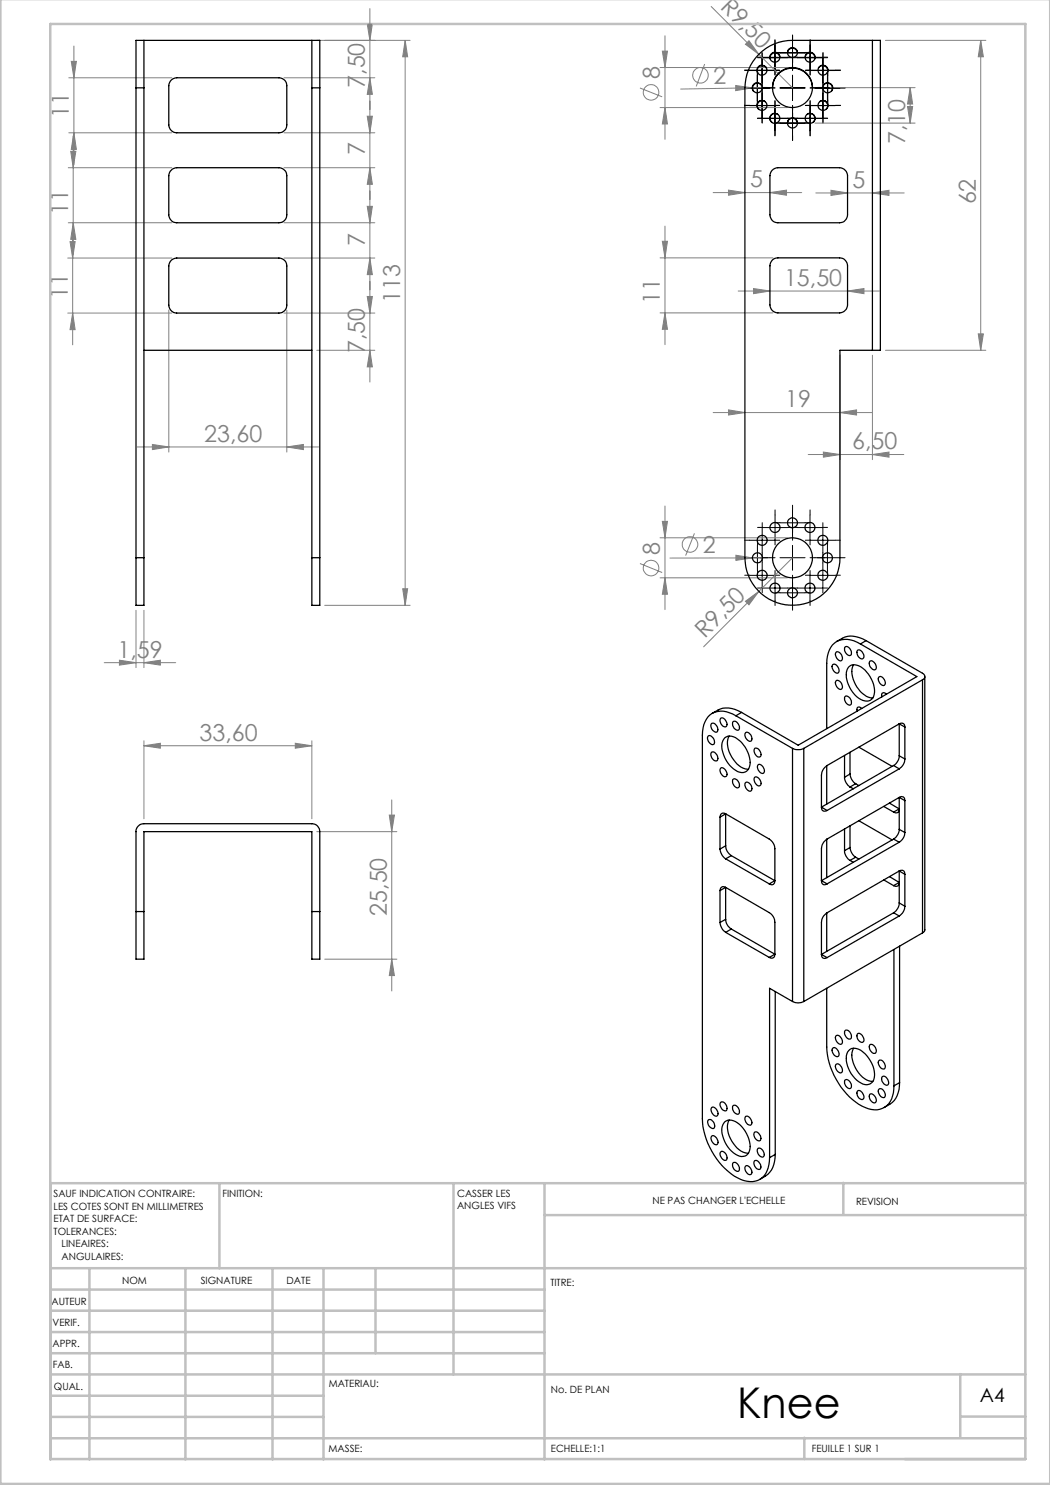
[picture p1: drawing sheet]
<svg xmlns="http://www.w3.org/2000/svg" width="210mm" height="297mm" viewBox="0 0 210 297" stroke-linecap="round" stroke-linejoin="round" font-family="sans-serif">
<g fill="none" stroke="#808080" stroke-width=".2">
<path d="M13.8 15.6h20.6M14.3 12.3h1l-.5 3.3zM14.8 9.2v23.7M56.8 15.6h18.2M63.4 8.1h18.6M73.4 4.8h1.1l-.5 3.3zM74 15.6l.5 3.3h-1.1zM74 1.7v74.7M81 8.1l.5 3.3h-1zM81 8.1v113M128 17.6l4.4 1.8M132 13.5h25.5"/>
<path d="M132.5 10.2h1l-.5 3.3zM133 7.2v20.7M140.9 12.8l-1.7 4.5M142.2 1.3l9.6 9.6M147.1 17.1l3.4 .5-3.4 .5zM149.1 8.9l.7-.8 2 2.8zM151.8 10.9l6.7 6.7M152.4 17.5l-16.3 .3M166 17.5h17M177.1 8.1h20.1M182 17.5l.5 3.3h-1zM182 17.5v7.1"/>
<path d="M196.1 8.1l.6 3.3h-1zM196.1 8.1v62M13.7 33.5h20.7M13.8 26.6h20.6M14.1 30.3h1.1l-.6 3.2zM14.6 27.2v23.7M14.8 26.6l.5 3.3h-1zM56.8 33.5h18.2M56.8 26.6h18.2M73.4 23.2h1.1l-.5 3.4zM74 33.5l.5 3.4h-1.1zM132 21.5h25.5"/>
<path d="M133 21.5l.5 3.3h-1zM142.6 38.5h17.7M145.7 38l3.3 .5-3.3 .5zM154 38.5l3.3-.5v1zM163 24.6h20M163.2 38.6h17.6M166.2 38.1l3.3 .5-3.3 .5zM174.5 38.6l3.3-.5v1zM181.5 21.3h1l-.5 3.3zM13.5 51.6h20.9M13.7 44.6h20.7M14 48.3h1l-.5 3.3z"/>
<path d="M14.5 45.3v23.7M14.6 44.6l.6 3.3h-1.1zM56.8 44.6h18.2M56.8 51.6h18.2M73.4 41.3h1.1l-.5 3.3zM73.4 59.3h1.1l-.5 3.3zM74 51.6l.5 3.3h-1.1zM132 51.6h22.6M132.5 48.3h1l-.5 3.3zM133 45.2v23.7M147.6 58.2h28.3M150.7 57.7l3.3 .5-3.3 .5z"/>
<path d="M169.5 58.2l3.3-.5v1zM13.5 62.6h20.9M14.5 62.6l.5 3.3h-1zM33.8 62v28.4M56.8 62.6h18.2M57.4 62v28.4M63.4 70.1h11.6M74 70.1l.5 3.3h-1.1zM132 62.6h22.6M133 62.6l.5 3.3h-1zM168 71v20.9M174.5 71v20.9"/>
<path d="M177.1 70.1h20.1M195.7 66.8h1l-.6 3.3zM27.4 89.4h36.3M30.5 88.9l3.3 .5-3.3 .5zM57.4 89.4l3.3-.5v1zM142.6 82.5h31.7M145.7 82l3.3 .5-3.3 .5zM161.6 90.9h19.2M164.7 90.4l3.3 .5-3.3 .5zM168 82.5l3.3-.5v1zM174.5 90.9l3.3-.5v1zM80.5 117.8h1l-.5 3.3z"/>
<path d="M128 112.7l4.4 1.8M132 107.6h25.5M132 115.6h25.5M132.5 104.3h1l-.5 3.3zM133 115.6l.5 3.2h-1zM133 101.2v20.7M138.9 106.7l-1.8 4.4M147.2 111.1l3.3 .5-3.3 .5zM150.5 111.6h-16.5M152.5 111.5l-2 .1M158.5 111.5l-17.8 17.9M20.8 132.5h14.3"/>
<path d="M23.9 132l3.3 .5-3.3 .5zM27.2 122.1v11.4M28.8 132.5l3.3-.5v1zM28.8 122.1v11.4M64.9 121.1h17.1M149.1 120.3l2.7-2-2 2.7zM28.8 149.2l3.3-.5v.9zM28.8 148.2v15.6M28.8 149.2h33.6M59.1 148.7l3.3 .5-3.3 .4zM62.4 148.2v15.6M78.4 160v38.2"/>
<path d="M63.4 166.3h16M77.9 163h1l-.5 3.3zM64.9 191.8h14.5M78.4 191.8l.5 3.3h-1z"/>
<circle cx="130.2" cy="18.5" r="1.56"/>
<circle cx="140.1" cy="15.1" r="1.56"/>
<circle cx="130.2" cy="113.6" r="1.56"/>
<circle cx="138" cy="108.9" r="1.55"/>
</g>
<g fill="none" stroke="#000" stroke-width=".2" stroke-dasharray="30.5 1.3 1.3 1.3">
<path d="M149 17.5h-1M149 17.6h-1M149.9 14h-1M149.9 14.1h-1M151.5 15v-1M151.5 15.1v-1M152.4 18.6v-1M152.4 11.5v-1M152.4 16.5v1M152.4 11.6v-1M152.4 16.6v1M152.5 11.4h-1"/>
<path d="M152.5 11.5h-1M153.5 17.5h-1.5M153.5 17.6h-1.5M154 17.5h1M154 17.6h1M154.9 14h1M154.9 14.1h1M155 8.9v-1M155 13.9v1M155 9v-1M155 14v1M156 10.5h-1"/>
<path d="M156 10.6h-1M157.5 11.4h1M157.5 11.5h1M158.5 12.5v-1.5M158.5 8v-1M158.5 13v1M158.5 12.6v-1.5M158.5 8.1v-1M158.5 13.1v1M159.5 11.5h-1M159.5 11.4h-1M161 10.5h1"/>
<path d="M161 10.6h1M162 9v-1M162 14v1M162 8.9v-1M162 13.9v1M162.1 14.1h-1M162.1 14h-1M163 17.6h-1M163.1 17.5h-1M163.5 17.5h1.5M163.5 17.6h1.5M164.5 11.5h1"/>
<path d="M164.5 11.4h1M164.6 18.6v-1M164.6 11.6v-1M164.6 16.6v1M164.6 11.5v-1M164.6 16.5v1M165.5 15.1v-1M165.6 15v-1M167.1 14.1h1M167.1 14h1M168 17.6h1M168.1 17.5h1"/>
<path d="M149.9 21.1h-1M151.5 20v1M151.5 20.1v1M152.4 23.6v1M152.5 23.6h-1M152.5 23.7h-1M154.9 21.1h1M155 21.1v-1M155 26.1v1M155 21.2v-1M155 26.2v1M156 24.6h-1"/>
<path d="M157.5 23.6h1M157.5 23.7h1M158.5 22.5v1.5M158.5 22.1v-1M158.5 27.1v1M158.5 22.6v1.5M159.5 23.7h-1M159.5 23.6h-1M161 24.6h1M162 21.2v-1M162 26.2v1M162 21.1v-1"/>
<path d="M162 26.1v1M162.1 21.1h-1M164.5 23.7h1M164.5 23.6h1M164.6 23.6v1M165.5 20.1v1M165.6 20v1M167.1 21.1h1M149 111.5h-1M149.9 115h-1M149.9 108h-1M151.5 109v-1"/>
<path d="M151.5 114v1M152.4 112.5v-1M152.4 117.5v1M152.4 105.5v-1M152.4 110.5v1M152.5 105.5h-1M152.5 117.6h-1M153.5 111.5h-1.5M154 111.5h1M154.9 115h1M154.9 108h1M155 103v-1"/>
<path d="M155 108v1M155 115.1v-1M156 118.5h-1M156 104.5h-1M157.5 105.5h1M157.5 117.6h1M158.5 106.5v-1.5M158.5 116.5v1.5M158.5 116v-1M158.5 102v-1M158.5 107v1M159.5 117.6h-1"/>
<path d="M159.5 105.5h-1M161 118.5h1M161 104.5h1M162 115.1v-1M162 103v-1M162 108v1M162.1 108h-1M162.1 115h-1M163 111.5h-1M163.5 111.5h1.5M164.5 117.6h1M164.5 105.5h1"/>
<path d="M164.6 105.5v-1M164.6 110.5v1M164.6 112.5v-1M164.6 117.5v1M165.5 109v-1M165.5 114v1M167.1 108h1M167.1 115h1M168 111.5h1M155 120.1v1M158.5 121v1M162 120.1v1"/>
</g>
<g fill="none" stroke="#000" stroke-width=".2">
<path d="M148.9 17.6h5.1M149 17.6h5M149.9 14h5M149.9 14.1h5M151.4 15.1v5M151.5 15.1v5M152.4 11.5v5M152.4 18.6v5M152.4 18.6l.1 5.1h5M152.4 11.6v5M152.5 11.5h5M152.5 11.6h5"/>
<path d="M155 9v5.1M156 17.5h5M156 10.5h5M156 17.6h5M156 10.6h5M158.5 8v5.1M158.5 15v5.1M159.5 11.6h5M159.5 11.5h5M162 9.1v5M162 9v5M162.1 14.1h4.9"/>
<path d="M162.1 14h5M163 17.6h5M163.1 17.6h4.9M164.6 18.6l-.1 5.1h-5M164.6 11.6v5M164.6 11.5v5M164.6 18.6v5M165.5 15.1v5M165.6 15.1v5M149.9 21.1h5M155 21.2v5M156 24.6h5"/>
<path d="M158.5 22.1v5M162 21.2v5M162.1 21.1h5M167 21.1l-5 .1v5M149 111.5h5M149.9 115.1h5M149.9 108.1h5M151.5 109.1v4.9M152.4 105.5v5.1M152.4 112.6v5M152.5 117.6h5M152.5 105.5h5"/>
<path d="M155 103v5M155 115.1v5M156 111.5h5M156 118.6h5M156 104.6h5M158.5 102.1v5M158.5 109.1v4.9M158.5 116.1v5M159.5 117.6h5M159.5 105.5h5M162 103v5M162 115.1v5"/>
<path d="M162.1 115.1h4.9M162.1 108.1h4.9M163 111.5h5M164.6 105.5v5.1M164.6 112.6v5M165.5 109.1v4.9"/>
</g>
<g fill="none" stroke="#c0c0c0" stroke-width=".5">
<path d="M.1 -.1v296.9h209.9v-296.9M10.1 4.8h195v287h-195zM43.9 236.6v17M90.7 236.6v38.3M108.9 236.6v55.3M168.7 236.6v6.3M205.1 236.6h-195v55.3M10.1 253.6h195M10.1 257.9h98.8M17.9 253.6v38.3M37.1 253.6v38.3M54.5 253.6v38.3"/>
<path d="M64.7 253.6v38.3M75.1 253.6v17M108.9 243h96.2M10.1 270.6h98.8M10.1 266.4h98.8M10.1 262.1h98.8M10.1 279.1h54.6M10.1 274.9h195M192.1 274.8v12.7M10.1 287.7h195M10.1 283.4h54.6M160.9 287.5v4.3"/>
<path d="M192.1 283.3h13"/>
</g>
<g fill="#808080">
<path d="M149.1 8.9l.7-.8 2 2.8z"/>
<path d="M147.2 111.1l3.3 .5-3.3 .5z"/>
<path d="M147.1 17.1l3.4 .5-3.4 .5z"/>
<path d="M149.1 120.3l2.7-2-2 2.7z"/>
<path d="M57.4 89.4l3.3-.5v1zM30.5 88.9l3.3 .5-3.3 .5zM154 38.5l3.3-.5v1zM145.7 38l3.3 .5-3.3 .5zM174.5 90.9l3.3-.5v1zM164.7 90.4l3.3 .5-3.3 .5zM59.1 148.7l3.3 .5-3.3 .4zM28.8 149.2l3.3-.5v.9z"/>
<path d="M23.9 132l3.3 .5-3.3 .5zM28.8 132.5l3.3-.5v1zM145.7 82l3.3 .5-3.3 .5zM168 82.5l3.3-.5v1z"/>
<path d="M195.7 66.8h1l-.6 3.3zM196.1 8.1l.6 3.3h-1zM181.5 21.3h1l-.5 3.3zM182 17.5l.5 3.3h-1z"/>
<path d="M81 8.1l.5 3.3h-1zM80.5 117.8h1l-.5 3.3zM14.1 30.3h1.1l-.6 3.2zM14.6 44.6l.6 3.3h-1.1zM73.4 23.2h1.1l-.5 3.4zM74 33.5l.5 3.4h-1.1zM73.4 41.3h1.1l-.5 3.3zM74 51.6l.5 3.3h-1.1zM73.4 4.8h1.1l-.5 3.3zM74 15.6l.5 3.3h-1.1zM73.4 59.3h1.1l-.5 3.3zM74 70.1l.5 3.3h-1.1zM14.3 12.3h1l-.5 3.3zM14.8 26.6l.5 3.3h-1zM14 48.3h1l-.5 3.3zM14.5 62.6l.5 3.3h-1zM132.5 10.2h1l-.5 3.3zM133 21.5l.5 3.3h-1zM132.5 104.3h1l-.5 3.3zM133 115.6l.5 3.2h-1zM132.5 48.3h1l-.5 3.3zM133 62.6l.5 3.3h-1zM77.9 163h1l-.5 3.3zM78.4 191.8l.5 3.3h-1z"/>
<path d="M166.2 38.1l3.3 .5-3.3 .5zM174.5 38.6l3.3-.5v1zM150.7 57.7l3.3 .5-3.3 .5zM169.5 58.2l3.3-.5v1z"/>
</g>
<g fill="none" stroke="#000" stroke-width=".25">
<path d="M27.2 17.6v-9.5h36.8v9.5M27.2 17.6h1.6M27.2 17.6v93.9M28.8 8.1v9.5M28.8 17.6v93.9M34.3 16l.4-.3 .6-.1h20.5a1.57 1.57 0 0 1 1.6 1.5v7.9a1.57 1.57 0 0 1-1.6 1.6h-20.5a1.63 1.63 0 0 1-1.5-1.6v-7.9l.1-.6zM62.4 8.1v9.5M62.4 17.6h1.6M62.4 17.6v93.9M64 17.6v93.9M152.2 17a.99 .99 0 0 0-1.4-.1 .99 .99 0 0 0-.1 1.3M153.3 13.6a1 1 0 0 0-1.3-.4 1 1 0 0 0-.5 1.3"/>
<path d="M154.5 17.6a4 4 0 0 1 4-4 4 4 0 0 1 4 4M156 11.3a1 1 0 0 0-1.2-.7 1 1 0 0 0-.8 1.1M157.5 10.6a1.01 1.01 0 0 1 1-1 1.01 1.01 0 0 1 1 1M161 11.3a1 1 0 0 1 1.2-.7 1 1 0 0 1 .8 1.1M163.7 13.6a1 1 0 0 1 1.3-.4 1 1 0 0 1 .5 1.3M164.7 17a1 1 0 0 1 1.4-.1 1 1 0 0 1 .2 1.3M174.5 8.1h-16a9.5 9.5 0 0 0-9.5 9.5v93.9a9.5 9.5 0 0 0 9.5 9.5 9.5 9.5 0 0 0 9.5-9.5v-41.4h6.5M174.5 8.1h1.6v62h-1.6M174.5 8.1v62M34 34.3l.5-.5 .8-.3h20.5a1.63 1.63 0 0 1 1.6 1.6v7.9a1.57 1.57 0 0 1-1.6 1.6h-20.5a1.63 1.63 0 0 1-1.5-1.6v-7.9zM153 20.3a1 1 0 0 0-1.3 .2 1 1 0 0 0 .1 1.4M154.4 34l.6-.3 .6-.2h12.3a1.7 1.7 0 0 1 1.6 1.6v7.9a1.63 1.63 0 0 1-1.6 1.6h-12.3a1.57 1.57 0 0 1-1.6-1.6v-7.9l.1-.6z"/>
<path d="M155.5 22.9a1 1 0 0 0-1.4 .2 1 1 0 0 0 .3 1.4M157.5 24.6a1.01 1.01 0 0 1 1-1 1.01 1.01 0 0 1 1 1M161.5 22.9a.99 .99 0 0 1 1.3 .2 .99 .99 0 0 1-.2 1.4M163.9 20.3a1 1 0 0 1 1.4 .2 1 1 0 0 1-.1 1.4M34.3 52.1l.4-.4 .6-.1h20.5a1.57 1.57 0 0 1 1.6 1.6v7.8a1.57 1.57 0 0 1-1.6 1.6h-20.5a1.63 1.63 0 0 1-1.5-1.6v-7.8l.1-.6zM154.4 52l.6-.3 .6-.1h12.3a1.63 1.63 0 0 1 1.6 1.6v7.8a1.7 1.7 0 0 1-1.6 1.6h-12.3a1.63 1.63 0 0 1-1.6-1.6v-7.8l.1-.7zM28.8 70.1h33.6M27.2 111.5v9.6h1.6v-9.6M27.2 111.5h1.6M62.4 111.5v9.6h1.6v-9.6M62.4 111.5h1.6M166.5 132.9a1.08 1.08 0 0 1 1.3 1.4 .49 .49 0 0 1-.4 .4 .49 .49 0 0 1-.5-.4l-.5-.7z"/>
<path d="M167.2 130.5a1.08 1.08 0 0 1 1.3 1.3 .49 .49 0 0 1-.5 .4 .49 .49 0 0 1-.5-.3l-.4-.8zM167.2 136.2a1.08 1.08 0 0 1 1.3 1.3 .49 .49 0 0 1-.5 .4 .49 .49 0 0 1-.5-.3l-.4-.8zM169 139.3a1.07 1.07 0 0 1 1.1 .5 1.07 1.07 0 0 1 0 1.2 1.18 1.18 0 0 1-1.1-1.7zM169 129.4a1.08 1.08 0 0 1 1.3 1.3 .49 .49 0 0 1-.5 .5 .49 .49 0 0 1-.5-.4l-.4-.7zM169.7 133.4a2.07 2.07 0 0 1 2.9 .3 5.6 5.6 0 0 1 2.1 5.6 1.65 1.65 0 0 1-2.5 .6 5.9 5.9 0 0 1-2.8-5.8zM170.7 132.9a5.1 5.1 0 0 0 1.4 5.4l1.2 1 1.3 .3M171.5 130.1a1.11 1.11 0 0 1 1.3 1.3 .51 .51 0 0 1-.5 .4 .51 .51 0 0 1-.5-.3l-.4-.8zM172.1 128.8a4.3 4.3 0 0 0-5.6 .2l-.8 1.6-.3 1.3-.1 13.8M172.1 128.8l11.3 6.5-23.8 13.7-11.3-6.5M173.2 128.1l11.3 6.6a.69 .69 0 0 1 .5 .6 .69 .69 0 0 1-.5 .7M173.2 128.1a4.9 4.9 0 0 0-5.9 .2M173.2 128.1l-1.1 .7"/>
<path d="M174 132.3a1.11 1.11 0 0 1 1.3 1.3 .49 .49 0 0 1-.5 .4 .49 .49 0 0 1-.5-.3l-.3-.5-.2-.6zM175.8 135.4a1.08 1.08 0 0 1 1.3 1.3 .49 .49 0 0 1-.5 .4 .49 .49 0 0 1-.5-.3l-.4-.7zM177.3 138.8a.53 .53 0 0 0-.8-.2 .53 .53 0 0 0-.1 .8M184.5 136l-23.7 13.7M184.5 136v50.6M185 135.3v50.8l-.5 .5M141.7 147.2a1.1 1.1 0 0 1 1 .5 1.1 1.1 0 0 1 0 1.2 1.18 1.18 0 0 1-1-1.7zM142.3 144.7a1.13 1.13 0 0 1 1.1 .5 1.13 1.13 0 0 1-.1 1.2 1.2 1.2 0 0 1-1-1.7zM142.3 150.4a1.13 1.13 0 0 1 1.1 .6 1.13 1.13 0 0 1-.1 1.2 1.2 1.2 0 0 1-1-1.8zM144.2 153.6a1.18 1.18 0 0 1 1.1 1.7 1.08 1.08 0 0 1-1.3-1.4zM144.2 143.6a1.2 1.2 0 0 1 1.1 1.7 1.04 1.04 0 0 1-1.3-1.3zM145 147.6a2.26 2.26 0 0 1 2.9 .5 5.9 5.9 0 0 1 2 5.2 1.65 1.65 0 0 1-2.8 .8 6 6 0 0 1-2.7-5.5z"/>
<path d="M145.8 147.2a4.8 4.8 0 0 0 1.2 5.2l1.2 1 1.5 .5M146.5 155.9a.97 .97 0 0 1 1.1 .2 .97 .97 0 0 1 .3 1 .46 .46 0 0 1-.3 .5 .46 .46 0 0 1-.6-.2l-.5-.8zM146.5 144.4a.66 .66 0 0 1 1.1 .4l.3 .8a.45 .45 0 0 1-.3 .5 .45 .45 0 0 1-.6-.3l-.5-.7zM147.2 143.2a4.5 4.5 0 0 0-5.2-.2 5.2 5.2 0 0 0-1.5 4v76.8a14.5 14.5 0 0 0 7.7 12.1 3.7 3.7 0 0 0 5.6-3l.1-1.4M147.2 143.2l11.3 6.5M148.3 142.5a4.9 4.9 0 0 0-5.8 .2M148.3 142.5l-1.1 .7M149 156.6a.97 .97 0 0 1 1.1 .1 .97 .97 0 0 1 .3 1 .46 .46 0 0 1-.3 .5 .46 .46 0 0 1-.6-.2l-.5-.7zM149.2 146.5a1.1 1.1 0 0 1 1 .6 1.1 1.1 0 0 1-.1 1.1 1.18 1.18 0 0 1-.9-1.7zM150.9 155.5a.93 .93 0 0 1 1.3 .9 .55 .55 0 0 1-.3 .8 .55 .55 0 0 1-.7-.4l-.4-.8zM151 149.6a1.2 1.2 0 0 1 1.1 1.7 1.04 1.04 0 0 1-1.3-1.3zM151.7 152.9a1.11 1.11 0 0 1 1 .6 1.11 1.11 0 0 1-.1 1.2 1.23 1.23 0 0 1-.9-1.8z"/>
<path d="M158.5 149.7a2.7 2.7 0 0 0 2.3 0M158.5 149.7v50.6M160.8 149.7v50.6M165.3 153.1v7.7M168.9 155.5a2.51 2.51 0 0 0 1.1 1.9M168.9 151.1v4.4M170 154.8a2.53 2.53 0 0 0 1.1 1.9M170 157.4l.7 .4M170 154.8l-1.1 .7M170 150.5v4.3M171.1 156.7l-1.1 .7M171.1 156.7l.7 .4"/>
<path d="M171.8 149.4l6.6 3.9M172.3 141.7a.52 .52 0 0 0-.7-.3 .52 .52 0 0 0-.2 .8M178.7 153.1l1.1 .7M178.7 153.1l-14.4 8.3M179.8 144.8a.69 .69 0 0 1 .8-.1 .69 .69 0 0 1 .4 .7M179.8 144.8l-14.4 8.3a2.42 2.42 0 0 0-1.1 1.9v6.4M179.8 159.5l-14.4 8.3a2.42 2.42 0 0 0-1.1 2v6.3M179.8 159.5a.67 .67 0 0 1 .9-.1 .67 .67 0 0 1 .3 .7M179.8 151.2a2.42 2.42 0 0 1-1.1 1.9M179.8 153.8l-14.4 8.3M179.8 144.8l1.2 .6M179.8 151.2l1.2 .6"/>
<path d="M179.8 144.8v6.4M179.8 159.5v6.4M179.8 159.5l1.2 .6M181 151.8a2.42 2.42 0 0 1-1.2 2M181 145.4v6.4M144 169.8a2.69 2.69 0 0 0 1.1 2M144 163.4v6.4M144 178.1v6.4M145.1 162.8l8.7 5a2.42 2.42 0 0 1 1.2 2v6.3M145.1 162.8a.7 .7 0 0 0-.8-.1 .7 .7 0 0 0-.3 .7M145.1 177.5l8.7 5a2.29 2.29 0 0 1 1.2 2v6.3M145.1 177.5a.7 .7 0 0 0-.7-.1 .7 .7 0 0 0-.4 .7"/>
<path d="M145.1 169.2a2.42 2.42 0 0 0 1.2 1.9M145.1 171.8l8.7 5M145.1 162.8l-1.1 .6M145.1 169.2l-1.1 .6M145.1 162.8v6.4M145.1 177.5v6.4M145.1 177.5l-1.1 .6M146.3 171.1l-1.2 .7M146.3 171.1l8.7 5M155 176.1a.67 .67 0 0 1-.3 .8 .67 .67 0 0 1-.9-.1M155 176.1l-1.2 .7M164.3 161.4a.69 .69 0 0 0 .3 .8 .69 .69 0 0 0 .8-.1"/>
<path d="M164.3 176.1a.67 .67 0 0 0 .3 .8 .67 .67 0 0 0 .8-.1M164.3 161.4l1.1 .7M164.3 176.1l1.1 .7M165.3 167.8v7.7M168.9 170.1a2.37 2.37 0 0 0 1.1 2M168.9 165.8v4.3M170 169.5a2.69 2.69 0 0 0 1.1 1.9M170 172.1l.7 .4M170 165.2v4.3M170 169.5l-1.1 .6M171.1 171.4l-1.1 .7M171.1 171.4l.7 .4"/>
<path d="M171.8 164.1l6.6 3.9M176.7 161.3l2 1.1M176.8 176l1.9 1.1M177.9 160.6l1.9 1.2M177.9 175.3l1.9 1.2M178.7 167.8l1.1 .6M178.7 167.8l-14.4 8.3M179.8 174.2l-14.4 8.4a2.29 2.29 0 0 0-1.1 1.9v6.4M179.8 174.2a.69 .69 0 0 1 .9-.1 .69 .69 0 0 1 .3 .8M179.8 176.5a.69 .69 0 0 1-.3 .7 .69 .69 0 0 1-.8-.1M179.8 161.8a.67 .67 0 0 1-.3 .7 .67 .67 0 0 1-.8-.1M179.8 165.9a2.42 2.42 0 0 1-1.1 1.9"/>
<path d="M179.8 168.4l-14.4 8.4M179.8 174.2v6.4M179.8 165.9l1.2 .6M179.8 174.2l1.2 .7M179.8 161.8l-1.1 .6M179.8 176.5l-1.1 .6M181 166.5a2.42 2.42 0 0 1-1.2 1.9M181 160.1v6.4M181 174.9v6.4M27.2 182.3v-16a1.57 1.57 0 0 1 1.6-1.6h33.6a1.57 1.57 0 0 1 1.6 1.6v16M27.2 182.3v9.5h1.6v-9.5M27.2 182.3h1.6"/>
<path d="M28.8 182.3v-16h33.6v16M62.4 182.3v9.5h1.6v-9.5M62.4 182.3h1.6M144 184.5a2.68 2.68 0 0 0 1.1 2M145.1 183.9a2.42 2.42 0 0 0 1.2 1.9M145.1 186.5l8.7 5M145.1 183.9l-1.1 .6M146.3 185.8l-1.2 .7M146.3 185.8l8.7 5M155 190.8a.69 .69 0 0 1-.4 .8 .69 .69 0 0 1-.8-.1M155 190.8l-1.2 .7M155 198.3v32.6"/>
<path d="M164.3 190.9a.67 .67 0 0 0 .3 .7 .67 .67 0 0 0 .8-.1M164.3 190.9l1.1 .6M165.3 197.7v11.7a14.8 14.8 0 0 0 7.1 11.8 4 4 0 0 0 5.3-.4 5.8 5.8 0 0 0 1.1-3.6M165.3 182.6v7.6M178.7 182.6l1.1 .6M178.7 182.6l-14.4 8.3M178.8 189.9v27.3M179.8 180.6a2.42 2.42 0 0 1-1.1 2M179.8 183.2l-14.4 8.3M179.8 180.6l1.2 .7M179.9 189.2v27.3M181 181.3a2.42 2.42 0 0 1-1.2 1.9"/>
<path d="M184.5 186.6l-23.7 13.7M158.5 200.3a2.4 2.4 0 0 0 2.3 0M158.5 200.3l-4.6-2.6v33.8M166.5 209.7a.75 .75 0 0 1 1.1 .5l.1 .3a.54 .54 0 0 1-.1 .8 .54 .54 0 0 1-.7-.2l-.5-.8zM167.2 207.1a1.08 1.08 0 0 1 1.3 1.4 .49 .49 0 0 1-.5 .4 .49 .49 0 0 1-.5-.3l-.4-.8zM167.2 212.9a1.08 1.08 0 0 1 1.3 1.3 .49 .49 0 0 1-.5 .4 .49 .49 0 0 1-.5-.3l-.4-.8zM169 216a1.08 1.08 0 0 1 1.3 1.3 .49 .49 0 0 1-.5 .5 .49 .49 0 0 1-.5-.4l-.4-.7zM169 206.1a1.04 1.04 0 0 1 1.3 1.3 .5 .5 0 0 1-.5 .4 .5 .5 0 0 1-.5-.3l-.4-.7zM170 209.9a2.5 2.5 0 0 1 3 .8 5.1 5.1 0 0 1 1.6 5.6 1.86 1.86 0 0 1-2.8 .1 5.8 5.8 0 0 1-2.4-5.6zM170.7 209.7a5.1 5.1 0 0 0 1.4 5.3l1.2 1 1.3 .3M171.5 218.2a.75 .75 0 0 1 1.1 .6l.1 .2a.55 .55 0 0 1-.1 .8 .55 .55 0 0 1-.8-.2l-.4-.7zM171.5 206.8a.75 .75 0 0 1 1.1 .5l.1 .3a.54 .54 0 0 1-.1 .8 .54 .54 0 0 1-.8-.2l-.4-.8z"/>
<path d="M174 209a1.07 1.07 0 0 1 1.3 1.3 .5 .5 0 0 1-.5 .4 .5 .5 0 0 1-.5-.3l-.3-.5-.2-.5zM174 218.9a1.11 1.11 0 0 1 1.3 1.3 .49 .49 0 0 1-.5 .4 .49 .49 0 0 1-.5-.3l-.4-.8zM175.8 217.8a1.04 1.04 0 0 1 1.3 1.3l-.2 .4a1.2 1.2 0 0 1-1.1-1.7zM175.8 212.1a1.04 1.04 0 0 1 1.3 1.3l-.2 .4a1.2 1.2 0 0 1-1.1-1.7zM176.4 215.4a1.05 1.05 0 0 1 1.3 1.3 .5 .5 0 0 1-.4 .4 .5 .5 0 0 1-.5-.3l-.4-.5-.1-.5zM179.9 216.5a4.7 4.7 0 0 1-3.1 5M179.9 216.5l-1.1 .7M141.7 223.9a1.11 1.11 0 0 1 1.1 .6 1.11 1.11 0 0 1-.1 1.2 1.2 1.2 0 0 1-1-1.8zM142.4 221.5a1.11 1.11 0 0 1 1 .6 1.11 1.11 0 0 1-.1 1.1 1.23 1.23 0 0 1-.9-1.7zM142.4 227.2a1.11 1.11 0 0 1 1 .6 1.11 1.11 0 0 1-.1 1.1 1.23 1.23 0 0 1-.9-1.7zM144.1 230.5a.66 .66 0 0 1 1.1 .3l.2 .8a.46 .46 0 0 1-.3 .5 .46 .46 0 0 1-.5-.2l-.5-.7zM144.2 220.4a1.13 1.13 0 0 1 1 1.8 1.2 1.2 0 0 1-1-1.8z"/>
<path d="M145 224.4a2.3 2.3 0 0 1 2.9 .5 6 6 0 0 1 2 5.2 1.65 1.65 0 0 1-2.8 .8 6 6 0 0 1-2.7-5.5zM145.8 224a4.8 4.8 0 0 0 1.2 5.2l1.2 1 .8 .4h.7M146.5 221.2a.91 .91 0 0 1 1.4 .9v.3a.45 .45 0 0 1-.3 .5 .45 .45 0 0 1-.6-.3l-.5-.7zM146.5 232.7a.91 .91 0 0 1 1.4 .8v.3a.45 .45 0 0 1-.3 .5 .45 .45 0 0 1-.6-.2l-.5-.7zM149.2 223.3a1.2 1.2 0 0 1 1 1.6 1.04 1.04 0 0 1-1.2-1.3zM149.2 233.2a1.18 1.18 0 0 1 1 1.6 1.08 1.08 0 0 1-1.2-1.3zM151 232.1a1.24 1.24 0 0 1 1.1 1.7 1.05 1.05 0 0 1-1.3-1.3zM151 226.4a1.24 1.24 0 0 1 1.1 1.7 1.08 1.08 0 0 1-1.3-1.3zM151.6 229.7a1.11 1.11 0 0 1 1.1 .5 1.11 1.11 0 0 1-.1 1.2 1.2 1.2 0 0 1-1-1.7zM155 230.9a4.8 4.8 0 0 1-3.1 5M155 230.9l-1.1 .6"/>
<circle cx="151.4" cy="17.5" r=".99"/>
<circle cx="152.4" cy="14" r="1.01"/>
<circle cx="155" cy="11.4" r=".99"/>
<circle cx="158.5" cy="17.5" r="4"/>
<circle cx="158.5" cy="10.5" r=".99"/>
<circle cx="162" cy="11.4" r="1"/>
<circle cx="164.6" cy="14" r="1"/>
<circle cx="165.5" cy="17.5" r="1"/>
<circle cx="152.4" cy="21.1" r="1"/>
<circle cx="155" cy="23.7" r="1"/>
<circle cx="158.5" cy="24.6" r=".99"/>
<circle cx="162" cy="23.7" r="1.01"/>
<circle cx="164.6" cy="21.1" r=".99"/>
<circle cx="151.5" cy="111.6" r="1"/>
<circle cx="152.4" cy="115.1" r=".99"/>
<circle cx="152.4" cy="108.1" r=".99"/>
<circle cx="155" cy="105.5" r="1"/>
<circle cx="155" cy="117.6" r="1"/>
<circle cx="158.5" cy="111.6" r="4"/>
<circle cx="158.5" cy="118.5" r=".99"/>
<circle cx="158.5" cy="104.6" r=".99"/>
<circle cx="162" cy="105.5" r=".99"/>
<circle cx="162" cy="117.6" r=".99"/>
<circle cx="164.6" cy="115.1" r="1"/>
<circle cx="164.6" cy="108.1" r="1"/>
<circle cx="165.5" cy="111.6" r=".99"/>
</g>
<text font-size="8.5" x="147.4" y="283.5">Knee</text>
<g font-size="4.7" fill="#808080">
<text x="143.9" y="1.5" transform="rotate(45 143.9 1.5)">R9,50</text>
<text x="73" y="17.6" transform="rotate(-90 73 17.6)">7,50</text>
<text x="131.9" y="15.9" transform="rotate(-90 131.9 15.9)">8</text>
<text x="142.7" y="16.7" transform="rotate(-1 142.7 16.7)">2</text>
<text x="13.8" y="23.6" transform="rotate(-90 13.8 23.6)">11</text>
<text x="181" y="28.8" transform="rotate(-90 181 28.8)">7,10</text>
<text x="73" y="30.9" transform="rotate(-90 73 30.9)">7</text>
<text x="150" y="37.5">5</text>
<text x="170.5" y="37.5">5</text>
<text x="195.2" y="40.9" transform="rotate(-90 195.2 40.9)">62</text>
<text x="13.7" y="43" transform="rotate(-90 13.7 43)">11</text>
<text x="73" y="49.2" transform="rotate(-90 73 49.2)">7</text>
<text x="13.5" y="59.8" transform="rotate(-90 13.5 59.8)">11</text>
<text x="156.8" y="57.2">15,50</text>
<text x="80" y="60.5" transform="rotate(-90 80 60.5)">113</text>
<text x="132" y="60.7" transform="rotate(-90 132 60.7)">11</text>
<text x="73" y="70.6" transform="rotate(-90 73 70.6)">7,50</text>
<text x="157.1" y="81.5">19</text>
<text x="40.9" y="88.4">23,60</text>
<text x="170.4" y="89.9">6,50</text>
<text x="131.9" y="111" transform="rotate(-90 131.9 111)">8</text>
<text x="140.6" y="110.6">2</text>
<text x="23.5" y="131.5">1,59</text>
<text x="140.9" y="127.7" transform="rotate(-45 140.9 127.7)">R9,50</text>
<text x="39.9" y="148.1">33,60</text>
<text x="77.4" y="183.2" transform="rotate(-90 77.4 183.2)">25,50</text>
</g>
<text font-size="3.9" x="196" y="280.4">A4</text>
<g font-size="2">
<text x="10.7" y="239.5">SAUF INDICATION CONTRAIRE:</text>
<text x="44.5" y="239.5">FINITION:</text>
<text x="91.4" y="239.4">CASSER LES</text>
<text x="10.7" y="242">LES COTES SONT EN MILLIMETRES</text>
<text x="10.7" y="244.5">ETAT DE SURFACE:</text>
<text x="91.4" y="241.9">ANGLES VIFS</text>
<text x="130.5" y="240.8">NE PAS CHANGER L'ECHELLE</text>
<text x="171.2" y="241">REVISION</text>
<text x="10.7" y="247">TOLERANCES:</text>
<text x="12.3" y="249.5">LINEAIRES:</text>
<text x="12.3" y="252">ANGULAIRES:</text>
<text x="24.4" y="256.9">NOM</text>
<text x="40.1" y="256.8">SIGNATURE</text>
<text x="57.3" y="256.8">DATE</text>
<text x="110.1" y="257.1">TITRE:</text>
<text x="10.3" y="260.9">AUTEUR</text>
<text x="10.5" y="269.3">APPR.</text>
<text x="10.5" y="265.2">VERIF.</text>
<text x="10.6" y="273.6">FAB.</text>
<text x="10.8" y="278">QUAL.</text>
<text x="65.8" y="277.4">MATERIAU:</text>
<text x="110.2" y="278.5">No. DE PLAN</text>
<text x="65.7" y="290.4">MASSE:</text>
<text x="110.2" y="290.5">ECHELLE:1:1</text>
<text x="162.4" y="290.4">FEUILLE 1 SUR 1</text>
</g>
</svg>
